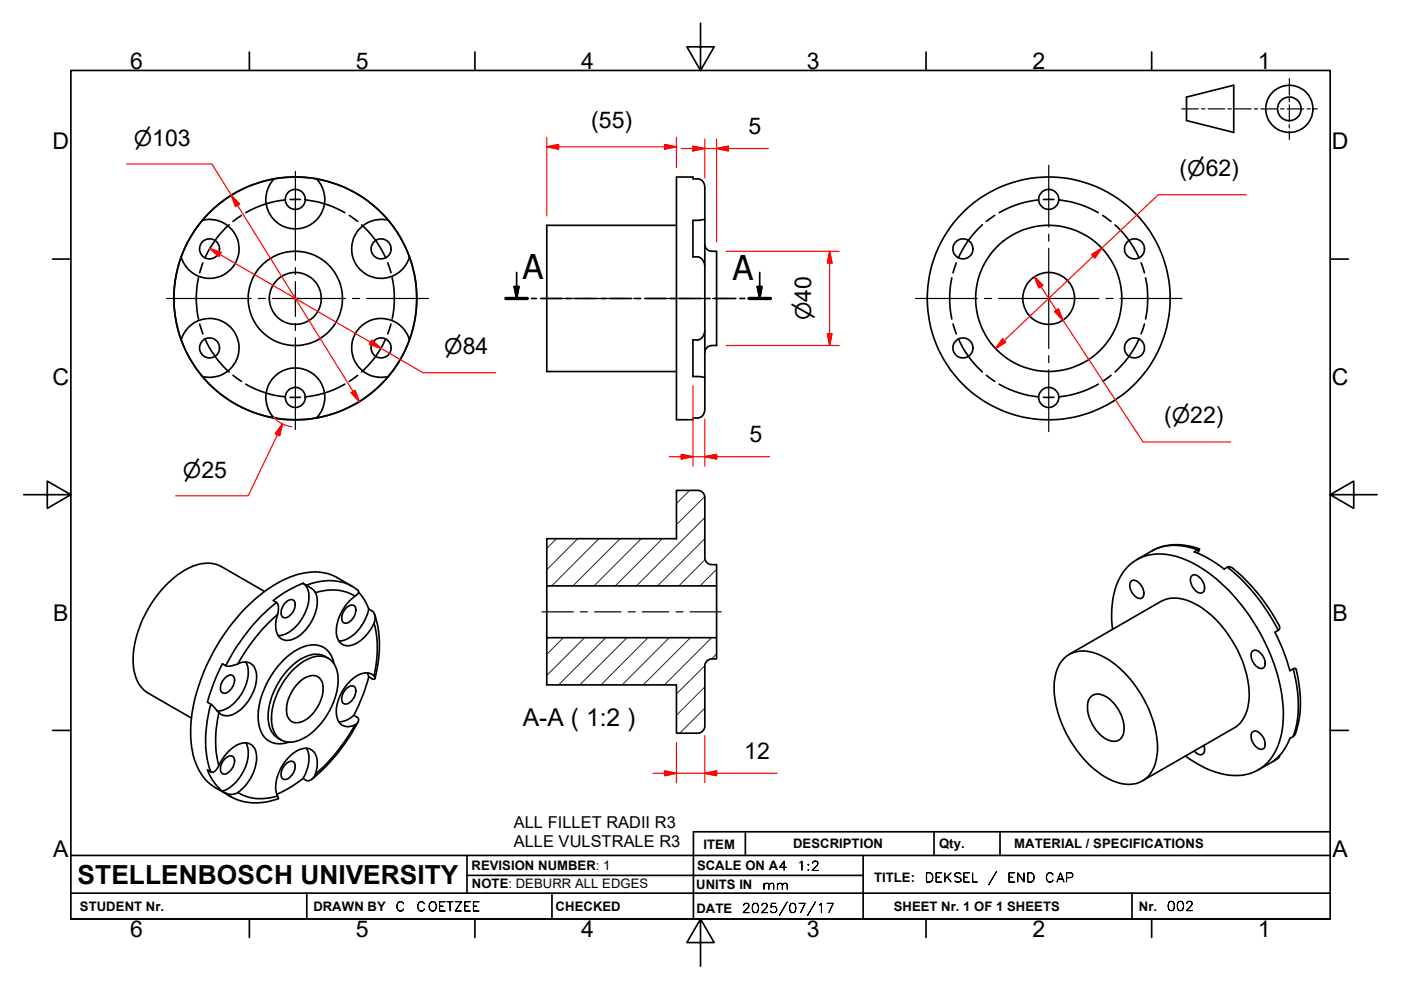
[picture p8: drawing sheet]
<svg xmlns="http://www.w3.org/2000/svg" width="297mm" height="210mm" viewBox="0 0 297 210" stroke-linecap="round" stroke-linejoin="round" font-family="sans-serif">
<g fill="none" stroke="#1e1e47" stroke-width=".21">
<path d="M118 114.3l-2.1 2M122.5 114.3l-6.6 6.5M127 114.3l-10 10M131.5 114.3l-10 10M136 114.3l-10 10M140.4 114.3l-10 10M146.2 104l-2.8 2.8M149.4 105.3l-6 6M149.4 109.8l-14.5 14.5M149.4 114.3l-10 10M149.5 118.6l-5.6 5.7M119.4 135.3l-3.5 3.5"/>
<path d="M123.9 135.3l-8 8M128.4 135.3l-10 10M132.9 135.3l-10 10M137.4 135.3l-10 10M141.9 135.3l-10 10M146.4 135.3l-10 10M150.9 135.3l-10 10M151.9 138.7l-1 1.1M151.9 120.8l-3.5 3.5M149.4 145.7l-6 6M149.4 150.2l-5.3 5.3M149.5 141.2l-6.1 6"/>
</g>
<g fill="none" stroke="#000" stroke-width=".36">
<path d="M15 14.9h267v180h-267zM52.9 11v3.9M100.7 11v3.9M148.5 4.9v10l-2.9-5h5.8l-2.9 5M196.3 11v3.9M244.2 11v3.9M58.1 37.9a26.6 26.6 0 0 1 9 0M67.1 37.9a6.3 6.3 0 0 1-.1 8.8 6.3 6.3 0 0 1-8.8 0 6.3 6.3 0 0 1-.1-8.8 25.5 25.5 0 0 0-15.2 8.8M67.1 37.9a25.5 25.5 0 0 1 15.2 8.8 6.2 6.2 0 0 0-7.6 4.5 6.2 6.2 0 0 0 4.5 7.6 6.2 6.2 0 0 0 7.6-4.3M251.6 20.6l10-2.5v10l-10-2.5zM11.1 54.9h3.9M42.1 58.9a20.4 20.4 0 0 0 0 8.8"/>
<path d="M42.9 46.7a6.3 6.3 0 0 1 7.6 4.5 6.3 6.3 0 0 1-4.4 7.6 6.3 6.3 0 0 1-7.7-4.3 25.8 25.8 0 0 0 0 17.6M42.9 46.7a26.5 26.5 0 0 0-4.5 7.8M43 55.8l-.7 2.1M48.6 47.7a19.8 19.8 0 0 0-5.1 7.1M51.2 45.7l-1.8 1.3M60.4 42.4a20.6 20.6 0 0 0-8.3 2.7M61.5 42.3h2.2M64.8 42.4a21.2 21.2 0 0 1 8.3 2.7M74.1 45.7l1.7 1.3M76.7 47.7a20.1 20.1 0 0 1 5.1 7.1M82.2 55.8l.7 2.1M82.3 46.7a25.3 25.3 0 0 1 4.5 7.8"/>
<path d="M83.1 58.9a20.7 20.7 0 0 1 0 8.8M86.8 54.5a25.8 25.8 0 0 1 0 17.6v-.1a6.3 6.3 0 0 0-7.7-4.2 6.3 6.3 0 0 0-4.3 7.6 6.3 6.3 0 0 0 7.5 4.5M109.5 57.8v5.5M143.4 47.8h-27.5v31h27.5M149.4 46.6l-2.5 .1v7.8h1.2a2 2 0 0 1 1.3 1.9v13.7M149.4 46.6v-6.2a1.86 1.86 0 0 0-1.5-2.5h-1v-.4h-3.5v51.5h3.5v-.4h1a1.86 1.86 0 0 0 1.5-2.4v-6.2M149.4 46.6v9.8M149.4 51.8a1.52 1.52 0 0 0 1.5 1.5h1v20h-1a1.56 1.56 0 0 0-1.5 1.5M161.1 57.8v5.5M201.8 58.9a21.4 21.4 0 0 0 0 8.8M202.8 55.8l-.7 2.1M208.3 47.7a20.9 20.9 0 0 0-5.1 7.1"/>
<path d="M210.9 45.7l-1.8 1.3M220.2 42.4a20.9 20.9 0 0 0-8.4 2.7M221.2 42.3h2.3M224.5 42.4a21.4 21.4 0 0 1 8.4 2.7M233.8 45.7l1.8 1.3M236.4 47.7a20.4 20.4 0 0 1 5.1 7.1M241.9 55.8l.7 2.1M242.9 58.9a21.7 21.7 0 0 1 0 8.8M282 54.9h3.9M38.4 72.1a6.3 6.3 0 0 1 7.7-4.3 6.3 6.3 0 0 1 4.4 7.6 6.3 6.3 0 0 1-7.6 4.5 25.8 25.8 0 0 0 15.2 8.7 6.2 6.2 0 0 1 .1-8.7 6.2 6.2 0 0 1 8.8 0 6.2 6.2 0 0 1 .1 8.7 25.9 25.9 0 0 0 15.2-8.7M38.4 72.1a26.3 26.3 0 0 0 4.5 7.8M42.3 68.7l.7 2.1"/>
<path d="M43.5 71.8a21 21 0 0 0 5.1 7.1M49.4 79.6l1.8 1.3M75.8 79.6l-1.7 1.3M81.8 71.8a21.2 21.2 0 0 1-5.1 7.1M82.9 68.7l-.7 2.1M86.8 72.1a25.1 25.1 0 0 1-4.5 7.8M107.2 63.3h4.6M109 60.8h1l-.5 2.5zM112.7 63.3h1M114.6 63.3h4.6M120.1 63.3h1M122 63.3h4.5"/>
<path d="M127.4 63.3h1.1M129.3 63.3h4.6M134.8 63.3h1M136.7 63.3h4.6M142.1 63.3h1.1M144.1 63.3h4.5M149.4 70.1a1.92 1.92 0 0 1-1.5 2h-1v7.8l2.5 .1M149.4 70.1v9.9M149.5 63.3h1.1M151.4 63.3h4.6M156.8 63.3h1.1M158.8 63.3h4.6"/>
<path d="M160.6 60.8h.9l-.4 2.5zM202.1 68.7l.7 2.1M203.2 71.8a21.4 21.4 0 0 0 5.1 7.1M209.1 79.6l1.8 1.3M235.6 79.6l-1.8 1.3M241.5 71.8a21.5 21.5 0 0 1-5.1 7.1M242.6 68.7l-.7 2.1M52.1 81.5a21.5 21.5 0 0 0 8.3 2.7M58.1 88.6a26.6 26.6 0 0 0 9 0M61.5 84.3h2.2M73.1 81.5a20.8 20.8 0 0 1-8.3 2.7M211.8 81.5a21.8 21.8 0 0 0 8.4 2.7"/>
<path d="M221.2 84.3h2.3M232.9 81.5a20.7 20.7 0 0 1-8.4 2.7M5 104.9h10l-5-2.9v5.8l5-2.9M115.9 114.3h27.5v-10.3h4.5a1.52 1.52 0 0 1 1.5 1.5v12.8a1.48 1.48 0 0 0 1.5 1.5h1v4.5h-36zM244.2 116.9l-3.2 1.8M253.9 116.6l-.7 .5a23.7 23.7 0 0 1 6.3 3.6l.7-.4M253.9 116.6l.4-.2-.3 .9M253.9 116.6a11.2 11.2 0 0 0-9.7 .3M254.3 116.4a11.9 11.9 0 0 0-10.1 .5M282 104.9l5 2.9v-5.8l-5 2.9h10M56.1 125.5l-9.2-5.3a7.8 7.8 0 0 0-7.9 .8 24 24 0 0 0-10.8 19.5 7.4 7.4 0 0 0 3.2 6.5l9.2 5.3M58.8 130.4l.2-1.7-.1-.5-.3-.4a40 40 0 0 0-10.7 13.4"/>
<path d="M58.8 130.4a38.7 38.7 0 0 0-8.4 10.4M60.7 127.6a1.03 1.03 0 0 1 1.8 .1 2.8 2.8 0 0 1-2.2 3.3 1.29 1.29 0 0 1-.5-2l.5-.9zM64.2 123.7a3.7 3.7 0 0 1 1.2 4 9.3 9.3 0 0 1-5.2 6.9l-1.2 .2M64.2 123.7l.8 .4M64.2 123.7a24.4 24.4 0 0 0-6.3 3.7l.7 .4M65 124.1a11.2 11.2 0 0 1 9.7 .3M65 124.1l1.1 .7 .8 .9M66.9 125.7a7.7 7.7 0 0 1-1.8 7.5 5.2 5.2 0 0 1-4.9 2.5 2.94 2.94 0 0 1-1.8-3.2l.4-2.1M66.9 125.7a10 10 0 0 1 8.4 .7M69.6 139.6a4.9 4.9 0 0 0-5.6 0 15.4 15.4 0 0 0-7.1 13.1 4.6 4.6 0 0 0 2.7 4.3M73.6 128.8a1.07 1.07 0 0 1 1.8 .1 2.84 2.84 0 0 1-2.3 3.3 1.35 1.35 0 0 1-.5-2zM74.7 124.4l1.2 .8a.62 .62 0 0 1 .1 .6 .62 .62 0 0 1-.5 .5l-.2 .1"/>
<path d="M74.7 124.4l-3.2-1.9a10.8 10.8 0 0 0-9.2-.4 31.7 31.7 0 0 0-14.9 12.6 39.6 39.6 0 0 0-7 19.9 15.5 15.5 0 0 0 3.1 10.7l1.6 1.4 3.8 2.3M75.3 126.4a9.3 9.3 0 0 0-3.8 8.7 2.56 2.56 0 0 0 4.1 1.3 9.3 9.3 0 0 0 3.7-4.2M76 125.6l1.3 1.6 .9 2M78.2 129.2l.7 .4a2.09 2.09 0 0 1 .4 2.6M78.2 129.2a8.9 8.9 0 0 1-5.6 6.7l-.8 .1M79.3 132.2a23.3 23.3 0 0 1 0 11.2M79.4 130.3a23.6 23.6 0 0 1 .1 13.6M115.9 135.3h36v4.5a2.02 2.02 0 0 0-2.2 .6l-.3 .8v12.8a1.52 1.52 0 0 1-1.5 1.5h-4.5v-10.2h-27.5zM115.9 124.3v11M151.9 124.3v11M225.7 139.5a6.6 6.6 0 0 1 7.6-.5 23.3 23.3 0 0 1 11.4 14.5 13.7 13.7 0 0 1-.3 9.8 5.9 5.9 0 0 1-7.7 2.6 19.9 19.9 0 0 1-10.1-9.3 19.7 19.7 0 0 1-2.9-13.3l1-2.4zM226.7 138.8l19.4-11.2a7.8 7.8 0 0 1 8 .9 24.1 24.1 0 0 1 10.8 19.4 7.6 7.6 0 0 1-3.3 6.5l-19.4 11.2"/>
<path d="M235.9 133.5a17.5 17.5 0 0 1 2.3-12.3 9.8 9.8 0 0 1 11.1-3.2 28.5 28.5 0 0 1 13.6 10 39.5 39.5 0 0 1 9.2 23.8 13.6 13.6 0 0 1-4.2 10.7 10.5 10.5 0 0 1-10.4 1.2l-2.6-1.1-3.5-2.2M239.9 123.3a1.63 1.63 0 0 1 2.1 1 1.87 1.87 0 0 1 0 2.6 2.44 2.44 0 0 1-2.4-2.5v-.8zM252.7 122.1a1.27 1.27 0 0 1 1.8 .5 2.4 2.4 0 0 1 .6 3 1.44 1.44 0 0 1-2-.8 2.26 2.26 0 0 1-.4-2.7zM260.2 120.3a1.16 1.16 0 0 1 1.2 .3 37.9 37.9 0 0 1 9.9 12.5l-.3 .6a41 41 0 0 0-10.8-13.4zM265.6 138.1a1.66 1.66 0 0 1 2.2 1.1 1.9 1.9 0 0 1 0 2.5 2.36 2.36 0 0 1-2.5-2.1v-.9zM271 133.7l-.7 .4a42.8 42.8 0 0 1 3.2 8.2l.7-.4M11.1 154.9h3.9M46.4 151.2l-1.7-1.8a23.9 23.9 0 0 0 0 14.3M46.4 151.2a22.7 22.7 0 0 0 0 11.2M47.9 141.2l-.7-.4a42.8 42.8 0 0 0-3.2 8.1l.7 .5M47.9 143.6a1.03 1.03 0 0 1 1.3-.4 1.03 1.03 0 0 1 .5 1.3 2.79 2.79 0 0 1-2.3 2.5 1.5 1.5 0 0 1-.3-2.3zM50.4 140.8a2.54 2.54 0 0 1 2.7-.1 2.54 2.54 0 0 1 1.3 2.3 9.2 9.2 0 0 1-5.6 8.7h-1.5l-.9-.5"/>
<path d="M50.4 140.8l-.9 .3a2.02 2.02 0 0 1-1.6 .1M52.1 140.4a6.9 6.9 0 0 1-.9 6.8 6.8 6.8 0 0 1-5.1 3.6M52.1 157.6a6.9 6.9 0 0 1-1 6.8 7.9 7.9 0 0 1-3.9 3.4M62.3 141.9a7.6 7.6 0 0 1 6.3-2.6 4.3 4.3 0 0 1 3.1 4.6 15.3 15.3 0 0 1-7.8 12.9 4 4 0 0 1-5.6-1.2 10.1 10.1 0 0 1 .6-8.7 16.8 16.8 0 0 1 3.4-5zM63.4 144.7a3.5 3.5 0 0 1 4.1-1.1 4.3 4.3 0 0 1 .5 5 6.9 6.9 0 0 1-4.9 4.7 2.28 2.28 0 0 1-2.4-2.8 8.7 8.7 0 0 1 2.7-5.8zM65 158.7a6.5 6.5 0 0 1-.8 6.4M70.8 140.8a4.4 4.4 0 0 0-6.2-3.7 15.6 15.6 0 0 0-8.6 9.1 11.6 11.6 0 0 0-.5 9.3 4.4 4.4 0 0 0 5.7 1.9M73.6 145.9a1.07 1.07 0 0 1 1.8 .1 2.84 2.84 0 0 1-2.3 3.3 1.35 1.35 0 0 1-.5-2zM75 151.7l.7 .4a.95 .95 0 0 1-.4 1.7M75 151.7a4.8 4.8 0 0 1-3.2 1.4M75.3 153.8a38.1 38.1 0 0 1-8.4 10.4M75.9 153.2a38.4 38.4 0 0 1-9.8 12"/>
<path d="M77.8 142.7l.4 .8M78.2 143.5a40.5 40.5 0 0 1-3.2 8.2M79.3 143.4l.1 .1a.36 .36 0 0 1 0 .5 .36 .36 0 0 1-.5 0l-.7-.5M79.3 143.4a2.88 2.88 0 0 0-3.7 0 9.3 9.3 0 0 0-4.2 8.6 2.51 2.51 0 0 0 3.9 1.8M231.3 147.8a2.46 2.46 0 0 1 3.1-.1 8.1 8.1 0 0 1 3.8 8.1 2.21 2.21 0 0 1-3.3 1.1 8.1 8.1 0 0 1-4.2-8.2zM255.2 158.1a1.32 1.32 0 0 1-.5 2l-.8-.2-.7-.6M265.6 155.3a1.66 1.66 0 0 1 2.2 1 1.9 1.9 0 0 1 0 2.6 2.36 2.36 0 0 1-2.5-2.2v-.8zM274.2 141.9a.37 .37 0 0 1 .6 0 22.6 22.6 0 0 1-.3 14.1l-.3 .2a23.8 23.8 0 0 0 0-14.3zM274.2 156.2l-.7 .4a10.4 10.4 0 0 1-3.2 4.5l.7-.4M282 154.9h3.9M44.7 163.7l-.7-.4a10.8 10.8 0 0 0 3.2 4.5M46.4 162.4a7.6 7.6 0 0 1 5.4-4.8 2.51 2.51 0 0 1 2.6 2.7 9.7 9.7 0 0 1-4 7.8"/>
<path d="M46.4 162.4a1.78 1.78 0 0 1-1.6 1.4l-.1-.1M47.2 167.8l.7 .4M47.9 160.8a1.03 1.03 0 0 1 1.3-.4 1.03 1.03 0 0 1 .5 1.3 2.79 2.79 0 0 1-2.3 2.5 1.5 1.5 0 0 1-.3-2.3zM50.4 168.1a10 10 0 0 0 8.4 .7l.2 .5a11.7 11.7 0 0 1-10.1-.3M50.4 168.1l-1.3 .4-1.2-.3 1 .8M60.7 161.9a1.03 1.03 0 0 1 1.8 .1 2.83 2.83 0 0 1-2.2 3.3 1.5 1.5 0 0 1-.4-2.3zM64.2 165.1l-2.3 1.7-3.2 1.7M66.9 164.2a1.67 1.67 0 0 1-1.9 1.3l-.8-.4M66.9 164.2a4.5 4.5 0 0 0-.8-5.1 3.4 3.4 0 0 0-3.9 .6 9.3 9.3 0 0 0-3.6 8.3l.2 .8M158 176.4v5M198 176.4v5M212 176.4v5"/>
<path d="M270 161.5l-3.2 1.8M271.1 160.7l-1.1 .8M271.3 160.2l-.2 .5M282 176.4h-135v18.5M15 181.4h267M15 189.4h267M15 194.9h267M52.9 194.9v3.9M65 189.4v5.5M99 185.7h84M99 181.4v8M100.7 194.9v3.9"/>
<path d="M117 189.4v5.5M148.5 194.9l2.9 5h-5.8l2.9-5v10M183 181.4v13.5M196.3 194.9v3.9M240 189.4v5.5M244.2 194.9v3.9"/>
<circle cx="273.4" cy="23.1" r="5"/>
<circle cx="273.4" cy="23.1" r="2.5"/>
<circle cx="44.4" cy="52.8" r="2.12"/>
<circle cx="62.6" cy="42.3" r="2.12"/>
<circle cx="80.8" cy="52.8" r="2.12"/>
<circle cx="204.2" cy="52.8" r="2.12"/>
<circle cx="222.3" cy="42.3" r="2.12"/>
<circle cx="240.5" cy="52.8" r="2.12"/>
<circle cx="44.4" cy="73.8" r="2.12"/>
<circle cx="62.6" cy="63.3" r="25.7"/>
<circle cx="62.6" cy="63.3" r="5.5"/>
<circle cx="62.6" cy="63.3" r="10"/>
<circle cx="80.8" cy="73.8" r="2.12"/>
<circle cx="204.2" cy="73.8" r="2.13"/>
<circle cx="222.3" cy="63.3" r="5.5"/>
<circle cx="222.3" cy="63.3" r="25.8"/>
<circle cx="222.3" cy="63.3" r="15.5"/>
<circle cx="240.5" cy="73.8" r="2.13"/>
<circle cx="62.6" cy="84.3" r="2.12"/>
<circle cx="222.3" cy="84.3" r="2.12"/>
</g>
<path d="M107.2 63.3h4.6M158.8 63.3h4.6" fill="none" stroke="#000" stroke-width=".71"/>
<path d="M109 60.8h1l-.5 2.5zM160.6 60.8h.9l-.4 2.5z" fill="#000" stroke="#000" stroke-width=".36"/>
<g fill="none" stroke="#000" stroke-width=".25">
<path d="M273.4 16.7v3.5M62.6 36.3v18.9M222.4 35.1v13.1M250.6 23.1h3.5M254.8 23.1h.7M256.2 23.1h3.5M260.3 23.1h.8M261.7 23.1h3.6M265.9 23.1h.8M267.3 23.1h3.5M271.5 23.1h.7M272.9 23.1h3.5"/>
<path d="M273.4 20.8v.8M273.4 22.2v3.6M273.4 26.4v.8M273.4 27.8v1.8M277.1 23.1h.7M278.5 23.1h.8M62.6 56.7v1.5M62.6 59.7v7.4M222.4 49.7v1.5M222.4 52.7v21.2M35.3 63.3h18M54.8 63.3h1.4"/>
<path d="M57.7 63.3h15.5M62.6 68.6v1.5M62.6 71.6v19.5M74.7 63.3h1.5M77.7 63.3h13.2M114.9 63.3h7.2M123.6 63.3h1.5M126.6 63.3h6.2M134.3 63.3h1.5M137.3 63.3h9.3M148.1 63.3h1.5M151.1 63.3h3.1"/>
<path d="M194.1 63.3h13.1M208.7 63.3h1.5M211.7 63.3h21.3M222.4 75.4v1.5M222.4 78.4v13.1M234.5 63.3h1.5M237.5 63.3h13.1M114.9 129.8h6.7M123 129.8h1.5M126 129.8h5.7M133.2 129.8h1.5M136.2 129.8h5.6"/>
<path d="M143.3 129.8h1.5M146.3 129.8h6.6"/>
</g>
<g fill="none" stroke="#f00" stroke-width=".25">
<path d="M26.8 34.8h18.1l31.3 50.4M115.9 31.1l2.5-.5v1zM115.9 29.2v16.6M140.9 30.6l2.5 .5-2.5 .5zM143.4 31.1h-27.5M143.4 29.2v6.3M144.4 31.5h18.5M146.9 31l2.5 .5-2.5 .5zM149.4 29.5v8.2M151.9 29.5v21.8M151.9 31.5l2.5-.5v1zM44.5 52.7l45.2 26.4h15.3"/>
<path d="M44.5 52.7l2.4 .9-.5 .8zM49 41.4l1.8 1.9-.9 .5zM153.9 53.3h24M175.9 53.3v20M175.9 53.3l.5 2.5h-1zM219.3 58.7l1.8 1.8-.8 .6zM219.3 58.7l23.1 35h18.5M231.5 54l2.1-1.4-1.5 2.1zM264.2 41.3h-18.6l-34.5 32.6M78.8 72.2l1.9 1.7-2.4-.9zM153.9 73.3h24M175.4 70.8h1l-.5 2.5z"/>
<path d="M212.6 71.9l.6 .7-2.1 1.3zM223.6 66.1l.8-.6 1 2.4zM58 88.5a6.3 6.3 0 0 0 3.8 2M59.9 89.9l-.6 2.5-.9-.4zM59.9 89.9l-7.3 15.3h-15.3M74.5 83.3l.8-.5 .9 2.4zM141.9 96.9h21.2M144.4 96.4l2.5 .5-2.5 .5zM146.9 81.9v17M149.4 96.9l2.5-.5v1zM149.4 88.9v10M143.4 157.5v8.5"/>
<path d="M149.4 156v10M140.9 163.5l2.5 .5-2.5 .5zM149.4 164l2.5-.5v1zM164.8 164h-26.4"/>
</g>
<g fill="#f00" stroke="#f00" stroke-width=".25">
<path d="M231.5 54l2.1-1.4-1.5 2.1z"/>
<path d="M212.6 71.9l.6 .7-2.1 1.3z"/>
<path d="M115.9 31.1l2.5-.5v1z"/>
<path d="M140.9 30.6l2.5 .5-2.5 .5z"/>
<path d="M49 41.4l1.8 1.9-.9 .5z"/>
<path d="M74.5 83.3l.8-.5 .9 2.4z"/>
<path d="M146.9 31l2.5 .5-2.5 .5z"/>
<path d="M151.9 31.5l2.5-.5v1z"/>
<path d="M223.6 66.1l.8-.6 1 2.4z"/>
<path d="M219.3 58.7l1.8 1.8-.8 .6z"/>
<path d="M140.9 163.5l2.5 .5-2.5 .5z"/>
<path d="M149.4 164l2.5-.5v1z"/>
<path d="M149.4 96.9l2.5-.5v1z"/>
<path d="M144.4 96.4l2.5 .5-2.5 .5z"/>
<path d="M78.8 72.2l1.9 1.7-2.4-.9z"/>
<path d="M44.5 52.7l2.4 .9-.5 .8z"/>
<path d="M175.9 53.3l.5 2.5h-1z"/>
<path d="M175.4 70.8h1l-.5 2.5z"/>
<path d="M59.9 89.9l-.6 2.5-.9-.4z"/>
</g>
<g font-size="7.2">
<text x="110.8" y="59.2">A</text>
<text x="155.4" y="59.4">A</text>
</g>
<text font-size="5.6" x="16.5" y="187.4">STELLENBOSCH UNIVERSITY</text>
<text font-size="5.2" x="110.8" y="154.1">A-A ( 1:2 )</text>
<g font-size="4.9">
<text x="27.6" y="14.6">6</text>
<text x="75.4" y="14.6">5</text>
<text x="123.3" y="14.6">4</text>
<text x="171.1" y="14.6">3</text>
<text x="218.9" y="14.6">2</text>
<text x="266.7" y="14.6">1</text>
<text x="125.4" y="27.1">(55)</text>
<text x="158.7" y="28.4">5</text>
<text x="11.1" y="31.7">D</text>
<text x="282.4" y="31.7">D</text>
<text x="250.1" y="37.3">(⌀62)</text>
<text x="11.1" y="81.7">C</text>
<text x="282.4" y="81.7">C</text>
<text x="246.8" y="89.7">(⌀22)</text>
<text x="158.9" y="93.8">5</text>
<text x="11.3" y="131.7">B</text>
<text x="282.5" y="131.7">B</text>
<text x="157.8" y="161">12</text>
<text x="11.3" y="181.7">A</text>
<text x="282.5" y="181.7">A</text>
<text x="27.6" y="198.8">6</text>
<text x="75.4" y="198.8">5</text>
<text x="123.3" y="198.8">4</text>
<text x="171.1" y="198.8">3</text>
<text x="218.9" y="198.8">2</text>
<text x="266.7" y="198.8">1</text>
</g>
<g font-size="4.6">
<text x="28.4" y="30.9">⌀103</text>
<text x="172" y="68" transform="rotate(-90 172 68)">⌀40</text>
<text x="94.2" y="75.2">⌀84</text>
<text x="38.8" y="101.3">⌀25</text>
</g>
<g font-size="3.5">
<text x="108.9" y="175.7">ALL FILLET RADII R3</text>
<text x="108.9" y="179.6">ALLE VULSTRALE R3</text>
</g>
<g font-size="2.8">
<text x="168.1" y="180">DESCRIPTION</text>
<text x="199.1" y="179.9">Qty.</text>
<text x="215" y="179.9">MATERIAL / SPECIFICATIONS</text>
<text x="100" y="184.5">REVISION NUMBER: 1</text>
<text x="147.8" y="184.6">SCALE ON A4</text>
<text x="149.2" y="180">ITEM</text>
<text x="100" y="188.4">NOTE: DEBURR ALL EDGES</text>
<text x="147.6" y="188.7">UNITS IN</text>
<text x="185.3" y="187.1">TITLE:</text>
<text x="17" y="193.3">STUDENT Nr.</text>
<text x="66.5" y="193.2">DRAWN BY</text>
<text x="117.8" y="193.2">CHECKED</text>
<text x="147.7" y="193.6">DATE</text>
<text x="189.5" y="193.1">SHEET Nr. 1 OF 1 SHEETS</text>
<text x="241.5" y="193.1">Nr.</text>
</g>
<g font-size="2.7">
<text x="169" y="184.6">1:2</text>
<text x="161.6" y="188.7">mm</text>
<text x="196" y="187.1">DEKSEL</text>
<text x="209.4" y="187.1">/</text>
<text x="213.5" y="187.1">END</text>
<text x="221.6" y="187.1">CAP</text>
<text x="83.9" y="193.2">C</text>
<text x="88.3" y="193.2">COETZEE</text>
<text x="157.3" y="193.6">2025/07/17</text>
<text x="247.4" y="193.1">002</text>
</g>
</svg>
